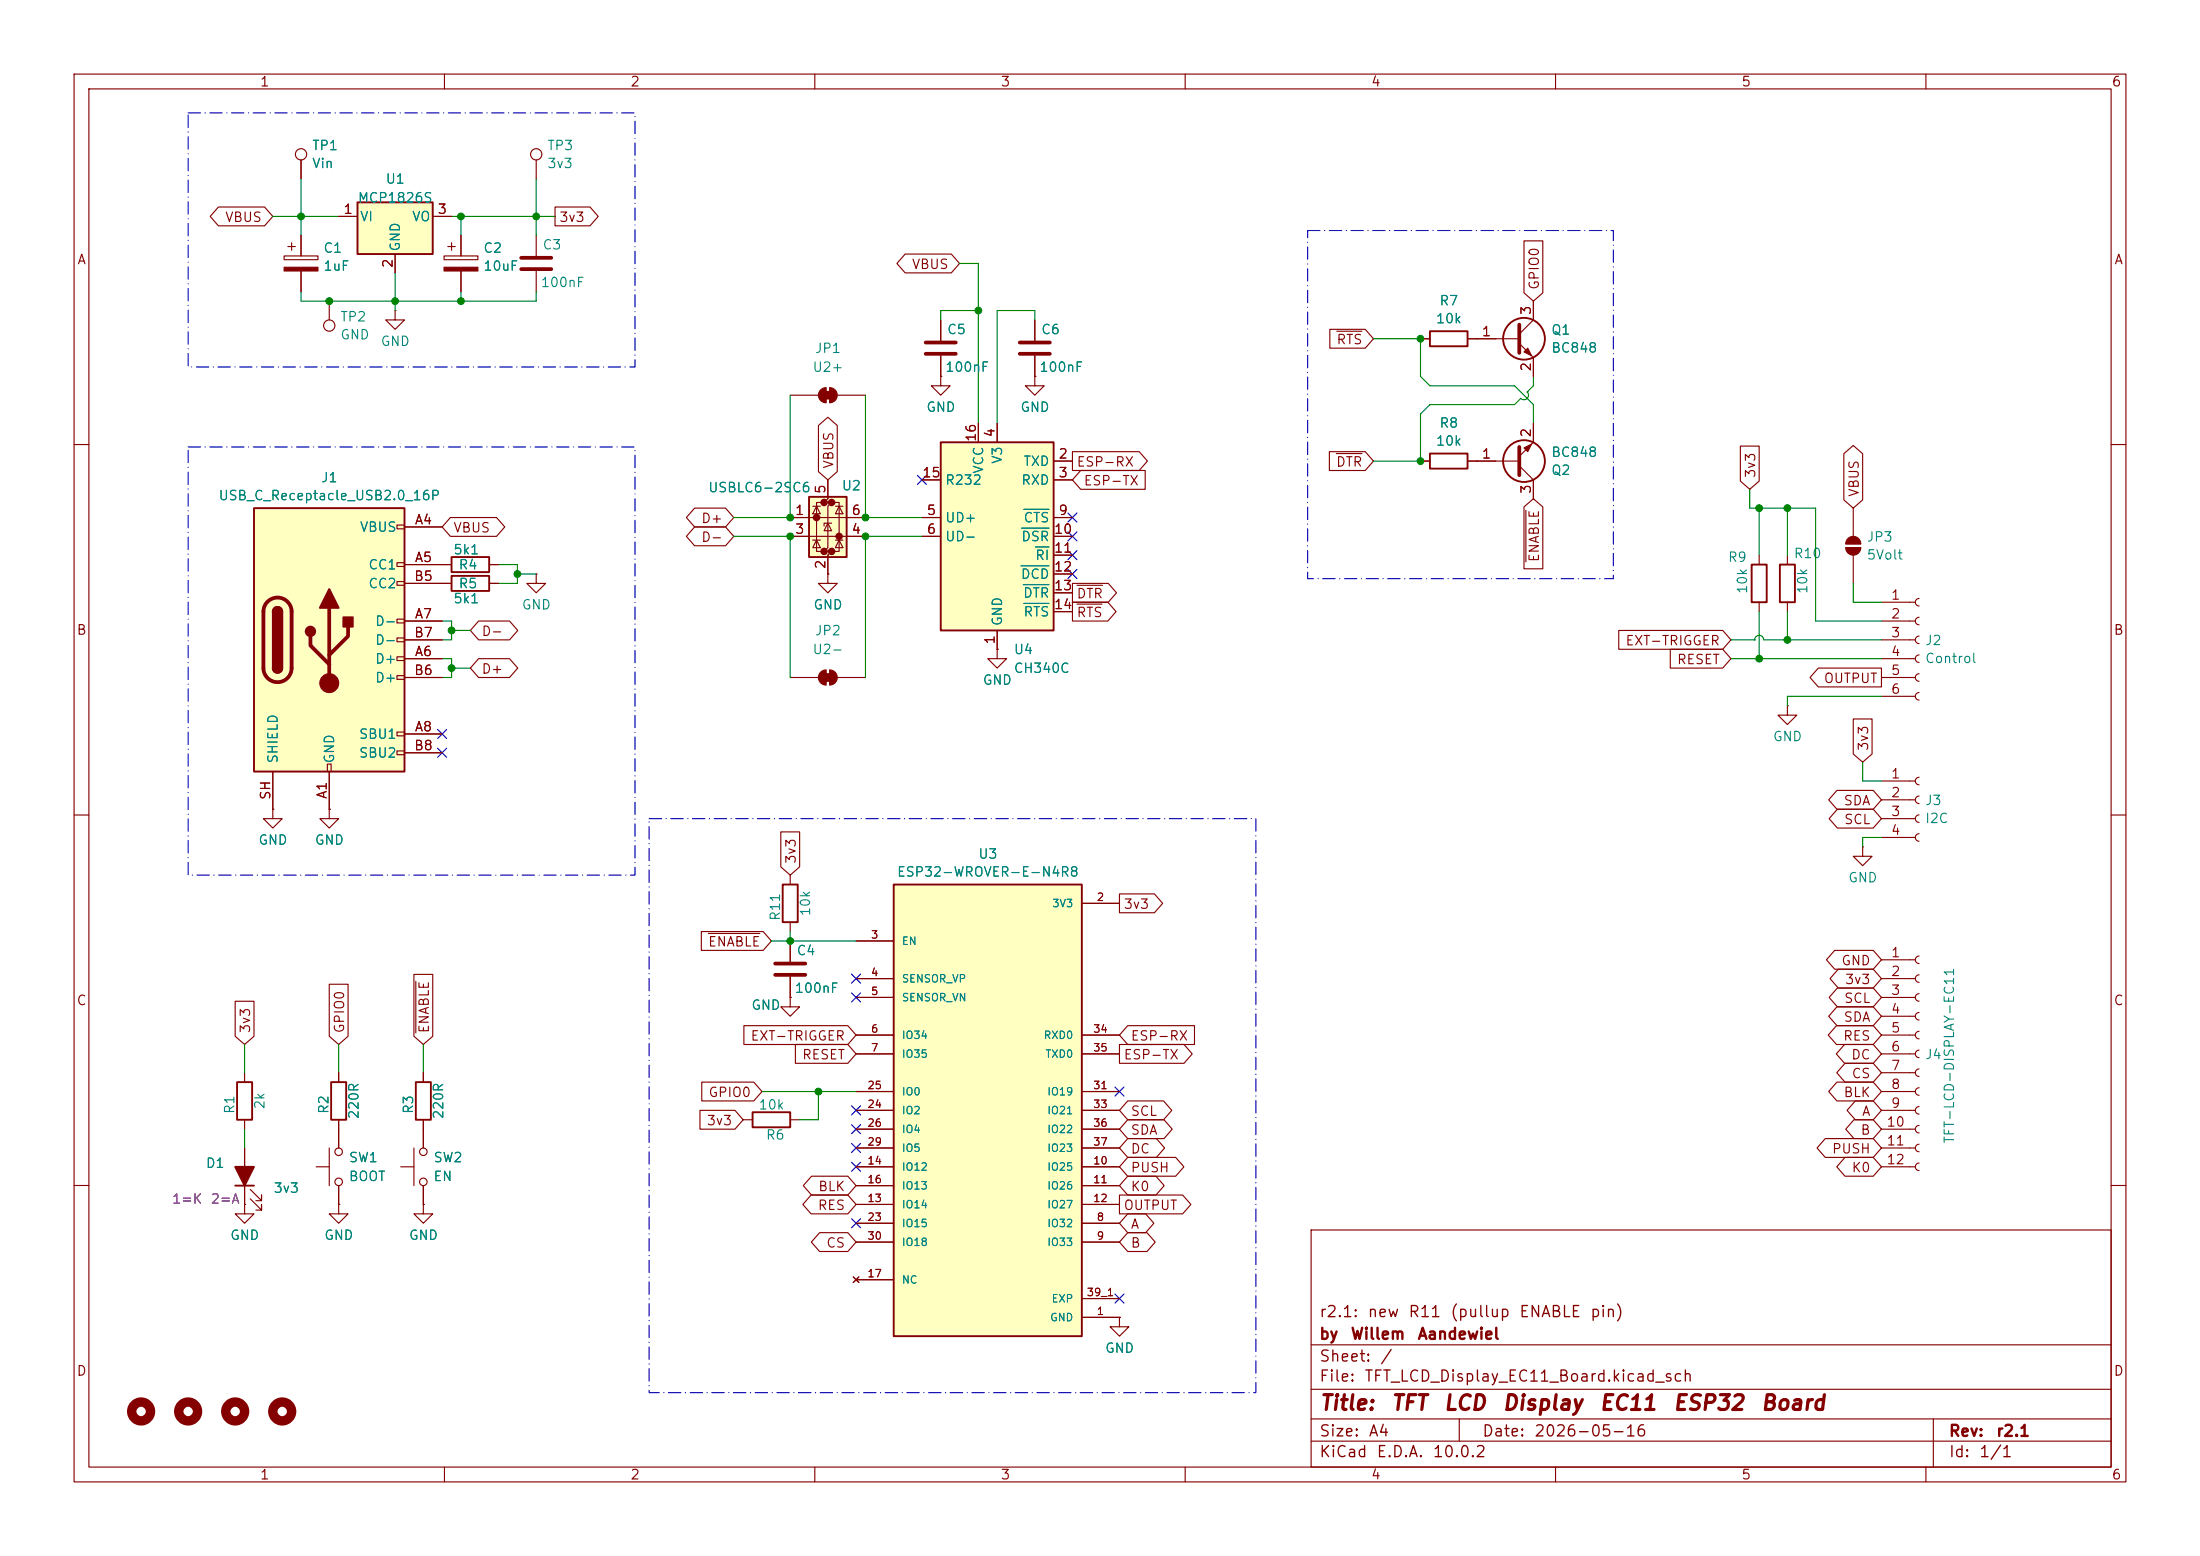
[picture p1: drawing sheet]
<svg xmlns="http://www.w3.org/2000/svg" width="297mm" height="210mm" viewBox="0 0 297 210" stroke-linecap="round" stroke-linejoin="round" font-family="sans-serif">
<g fill="none" stroke="#840000" stroke-width=".15">
<path d="M10 10h277v190h-277zM12 12h273v186h-273zM60 10v2M110 10v2M160 10v2M210 10v2M260 10v2M38.4 34.5h4.5v.6h-4.5zM38.9 33.3h1M39.4 32.8v1M40.6 21.6v2.5M40.6 31.8v2.7"/>
<path d="M40.6 36.6v2.8M72.4 21.6v2.5M72.4 31.8v2.7M72.4 36.6v2.8M10 60h2M59.7 76.2h1.3M66 76.2h1.3M111.8 77.5v1.2h1.2l-1.2 1.3-1.3-1.3h1.3M111.8 77.5h.1M285 60h2M10 110h2M285 110h2"/>
<path d="M106.7 134.6v1.3h1.2l-1.2 1.3-1.3-1.3h1.3M106.7 134.6h.1M33 154.9v7.7M42.7 157.5h1.7M44.4 154.9v5.1M45.7 144.8v1.3M45.7 151.1v3.8M54.1 157.5h1.8M55.9 154.9v5.1M57.1 144.8v1.3M57.1 151.1v3.8M100.3 151.1h1.3"/>
<path d="M106.7 151.1h1.2M10 160h2M33 162.6v1.2h1.3l-1.3 1.3-1.3-1.3h1.3M33 162.6h.1M33.8 161.8l1.5 1.5v-.7v.7h-.8M33.8 160.5l1.5 1.6v-.8v.8h-.8M45.7 162.6v1.2h1.3l-1.3 1.3-1.3-1.3h1.3M45.7 162.6h.1M45.7 160v2.6M57.1 162.6v1.2h1.3l-1.3 1.3-1.2-1.3h1.2M57.1 162.6h.1M57.1 160v2.6"/>
<path d="M177 166h108v32h-108zM285 160h2M60 198v2M110 198v2M160 198v2M177 194.5h108M177 191.5h108M177 187.5h108M177 181.5h108M197 191.5v3M210 198v2M260 198v2"/>
<path d="M261 191.5v6.5"/>
<circle cx="40.6" cy="20.8" r=".76"/>
<circle cx="72.4" cy="20.8" r=".76"/>
<circle cx="45.7" cy="155.4" r=".51"/>
<circle cx="45.7" cy="159.5" r=".51"/>
<circle cx="57.2" cy="155.4" r=".51"/>
<circle cx="57.2" cy="159.5" r=".51"/>
</g>
<g fill="none" stroke="#840000" stroke-width="1.3">
<circle cx="19" cy="190.5" r="1.27"/>
<circle cx="25.4" cy="190.5" r="1.27"/>
<circle cx="31.7" cy="190.5" r="1.27"/>
<circle cx="38.1" cy="190.5" r="1.27"/>
</g>
<path d="M61 75.2h5v2h-5zM44.7 146.1h2v5h-2zM56.1 146.1h2.1v5h-2.1zM101.6 150.1h5.1v2h-5.1zM31.7 160h2.6" fill="none" stroke="#840000" stroke-width=".25"/>
<path d="M31.7 157.5h2.6l-1.3 2.5z" fill="#840000" stroke="#840000" stroke-width=".25"/>
<path d="M70.4 34.8h4M70.4 36.3h4" fill="none" stroke="#840000" stroke-width=".51"/>
<path d="M38.4 36.1h4.5v.5h-4.5z" fill="#840000" stroke="#840000" stroke-width=".15"/>
<path d="M34.3 68.6h20.3v35.5h-20.3z" fill="#ffffc2"/>
<g fill="none" stroke="#840000" stroke-width=".15">
<path d="M44.4 40.6v2.6M53.3 41.9v1.3h1.3l-1.3 1.3-1.2-1.3h1.2M53.3 41.9h.1M53.6 70.9h1v.5h-1zM53.6 75.9h1v.6h-1zM53.6 78.5h1v.5h-1zM54.6 71.1h5.1M54.6 76.2h5.1M54.6 78.7h6.4M66 78.7h1.3M72.4 77.5v1.2h1.3l-1.3 1.3-1.3-1.3h1.3M72.4 77.5h.1"/>
<path d="M53.6 83.6h1v.5h-1zM53.6 86.1h1v.5h-1zM53.6 88.6h1v.6h-1zM53.6 91.2h1v.5h-1zM53.6 98.8h1v.5h-1zM54.6 88.9h5.1M54.6 83.8h5.1M54.6 99.1h5.1M54.6 91.4h5.1M54.6 86.4h5.1M36.8 109.2v1.3h1.3l-1.3 1.3-1.2-1.3h1.2M36.8 109.2h.1"/>
<path d="M36.8 104.1v5.1M44.2 103.1h.5v1h-.5zM44.4 109.2v1.3h1.3l-1.3 1.3-1.2-1.3h1.2M44.4 109.2h.1M44.4 104.1v5.1M53.6 101.3h1v.6h-1zM54.6 101.6h5.1"/>
<circle cx="44.4" cy="43.9" r=".76"/>
</g>
<path d="M34.3 68.6h20.3v35.5h-20.3zM61 77.7h5v2.1h-5zM36.8 82.6a.64 .64 0 0 1 .7-.7 .64 .64 0 0 1 .6 .7M36.8 90.2a.64 .64 0 0 0 .7 .6 .64 .64 0 0 0 .6-.6" fill="none" stroke="#840000" stroke-width=".25"/>
<path d="M36.1 81.2a1.9 1.9 0 0 1 2.1-.4 1.9 1.9 0 0 1 1.2 1.8v7.6a1.91 1.91 0 0 1-1.9 1.9 1.91 1.91 0 0 1-1.9-1.9v-7.6a1.9 1.9 0 0 1 .5-1.4zM41.9 85.9v1.2l2.5 2.6M44.4 82v10.2M47 84.6v1.3l-2.6 2.5" fill="none" stroke="#840000" stroke-width=".51"/>
<g fill="#840000" stroke="#840000" stroke-width=".25">
<path d="M36.8 82.6h1.3v7.6h-1.3z"/>
<path d="M37 82.1a.64 .64 0 0 1 .7-.1 .64 .64 0 0 1 .4 .6h-1.3z"/>
<path d="M36.8 90.2h1.3a.64 .64 0 0 1-.6 .6 .64 .64 0 0 1-.7-.6z"/>
<path d="M44.4 79.5l1.3 2.5h-2.5z"/>
<path d="M46.4 83.3h1.2v1.3h-1.2z"/>
<circle cx="41.9" cy="85.2" r=".63"/>
</g>
<circle cx="44.4" cy="92.2" r="1.27" fill="#840000" stroke="#840000" stroke-width=".15"/>
<path d="M48.3 27.3h10.1v7h-10.1z" fill="#ffffc2"/>
<path d="M48.3 27.3h10.1v7h-10.1zM236.5 76.2h2v5.1h-2zM240.3 76.2h2v5.1h-2z" fill="none" stroke="#840000" stroke-width=".25"/>
<g fill="none" stroke="#840000" stroke-width=".15">
<path d="M45.7 29.2h2.6M53.3 34.3v2.5M58.4 29.2h2.6M59.9 34.5h4.6v.6h-4.6zM60.5 33.3h1M61 32.8v1M62.2 31.8v2.7M62.2 36.6v2.8M237.5 74.9v1.3M241.3 74.9v1.3M237.5 81.3v1.3M241.3 95.3v1.2h1.3l-1.3 1.3-1.3-1.3h1.3"/>
<path d="M241.3 95.3h.1M241.3 81.3v1.3M254 81.3h4.6M254 83.8h4.6M254 86.4h4.6M254 88.9h4.6M254 91.4h4.6M254 94h4.6M259.1 80.8a.51 .51 0 0 0-.5 .5 .51 .51 0 0 0 .5 .5M259.1 83.3a.51 .51 0 0 0-.5 .5 .51 .51 0 0 0 .5 .5M259.1 85.9a.51 .51 0 0 0-.5 .5 .51 .51 0 0 0 .5 .5M259.1 88.4a.51 .51 0 0 0-.5 .5 .51 .51 0 0 0 .5 .5"/>
<path d="M259.1 90.9a.51 .51 0 0 0-.5 .5 .51 .51 0 0 0 .5 .5M259.1 93.5a.51 .51 0 0 0-.5 .5 .51 .51 0 0 0 .5 .5M251.5 114.3v1.3h1.2l-1.2 1.2-1.3-1.2h1.3M251.5 114.3h.1M254 105.4h4.6M254 108h4.6M254 110.5h4.6M254 113h4.6M259.1 104.9a.51 .51 0 0 0-.5 .5 .51 .51 0 0 0 .5 .5M259.1 107.4a.51 .51 0 0 0-.5 .6 .51 .51 0 0 0 .5 .5M259.1 110a.51 .51 0 0 0-.5 .5 .51 .51 0 0 0 .5 .5M259.1 112.5a.51 .51 0 0 0-.5 .5 .51 .51 0 0 0 .5 .5"/>
<path d="M106.7 127v2.8M106.7 131.8v2.8M254 129.5h4.6M254 132.1h4.6M254 134.6h4.6M254 137.2h4.6M254 139.7h4.6M259.1 129a.51 .51 0 0 0-.5 .5 .51 .51 0 0 0 .5 .5M259.1 131.6a.51 .51 0 0 0-.5 .5 .51 .51 0 0 0 .5 .5M259.1 134.1a.51 .51 0 0 0-.5 .5 .51 .51 0 0 0 .5 .5M259.1 136.7a.51 .51 0 0 0-.5 .5 .51 .51 0 0 0 .5 .5M259.1 139.2a.51 .51 0 0 0-.5 .5 .51 .51 0 0 0 .5 .5"/>
<path d="M254 142.2h4.6M254 144.8h4.6M254 147.3h4.6M254 149.9h4.6M254 152.4h4.6M254 154.9h4.6M254 157.5h4.6M259.1 141.7a.51 .51 0 0 0-.5 .5 .51 .51 0 0 0 .5 .5M259.1 144.3a.51 .51 0 0 0-.5 .5 .51 .51 0 0 0 .5 .5M259.1 146.8a.51 .51 0 0 0-.5 .5 .51 .51 0 0 0 .5 .5M259.1 149.4a.51 .51 0 0 0-.5 .5 .51 .51 0 0 0 .5 .5M259.1 151.9a.51 .51 0 0 0-.5 .5 .51 .51 0 0 0 .5 .5"/>
<path d="M259.1 154.4a.51 .51 0 0 0-.5 .5 .51 .51 0 0 0 .5 .5M259.1 157a.51 .51 0 0 0-.5 .5 .51 .51 0 0 0 .5 .5"/>
</g>
<path d="M59.9 36.1h4.6v.5h-4.6z" fill="#840000" stroke="#840000" stroke-width=".15"/>
<path d="M104.6 130h4.1M104.6 131.6h4.1" fill="none" stroke="#840000" stroke-width=".51"/>
<path d="M120.6 119.4h25.4v60.9h-25.4z" fill="#ffffc2"/>
<path d="M120.6 119.4h25.4v60.9h-25.4zM32 146.1h2v5h-2z" fill="none" stroke="#840000" stroke-width=".25"/>
<g fill="none" stroke="#840000" stroke-width=".15">
<path d="M139.7 43.2v2.8M139.7 48v2.8M115.6 127h5M115.6 132.1h5M115.6 134.6h5M115.6 139.7h5M146 121.9h5.1M146 139.7h5.1M33 144.8v1.3M33 151.1v1.3M115.6 142.2h5M115.6 157.5h5"/>
<path d="M115.6 149.9h5M115.6 147.3h5M115.6 152.4h5M115.6 154.9h5M146 142.2h5.1M146 157.5h5.1M146 149.9h5.1M146 147.3h5.1M146 152.4h5.1M146 154.9h5.1M115.2 172.3l.8 .8M115.6 165.1h5"/>
<path d="M115.6 167.6h5M115.6 160h5M115.6 162.6h5M115.6 172.7h5M116 172.3l-.8 .8M146 177.8h5.1M146 165.1h5.1M146 167.6h5.1M146 160h5.1M146 162.6h5.1M146 175.3h5.1M151.1 177.8v1.3h1.3l-1.3 1.2-1.2-1.2h1.2"/>
<path d="M151.1 177.8h.1"/>
</g>
<path d="M137.7 46.2h4M137.7 47.8h4" fill="none" stroke="#840000" stroke-width=".51"/>
<path d="M127 59.7h15.2v25.4h-15.2z" fill="#ffffc2"/>
<path d="M127 59.7h15.2v25.4h-15.2zM193 44.7h5.1v2h-5.1zM193 61.2h5.1v2h-5.1zM105.7 119.4h2v5.1h-2z" fill="none" stroke="#840000" stroke-width=".25"/>
<g fill="none" stroke="#840000" stroke-width=".15">
<path d="M106.7 53.3h3.8M111.5 52.3v2.1M112 52.3v2.1M113 53.3h3.8M127 50.8v1.3h1.3l-1.3 1.2-1.3-1.2h1.3M127 50.8h.1M127 43.2v2.8M127 48v2.8M132.1 57.2v2.5M134.6 57.2v2.5M139.7 50.8v1.3h1.3l-1.3 1.2-1.3-1.2h1.3M139.7 50.8h.1"/>
<path d="M191.8 45.7h1.2M198.1 45.7h1.3M124.5 64.8h2.5M124.5 69.9h2.5M124.5 72.4h2.5M142.2 62.2h2.6M142.2 64.8h2.6M142.2 69.9h2.6M142.2 72.4h2.6M142.2 74.9h2.6M142.2 77.5h2.6M191.8 62.2h1.2"/>
<path d="M198.1 62.2h1.3M134.6 87.6v1.3h1.3l-1.3 1.3-1.3-1.3h1.3M134.6 87.6h.1M134.6 85.1v2.5M142.2 80h2.6M142.2 82.6h2.6M106.7 118.1v1.3M106.7 124.5v1.2"/>
</g>
<path d="M137.8 76.4h3.8M137.9 71.3h3.7M138.1 78.9h3.5M138.2 68.7h3.4M139.8 73.8h1.8M138.2 81.4h3.4" fill="none" stroke="#008484" stroke-width=".15"/>
<path d="M125 46.2h4M125 47.8h4" fill="none" stroke="#840000" stroke-width=".51"/>
<g fill="#840000" stroke="#840000" stroke-width=".15">
<path d="M111.3 52.8h1v1h-1z"/>
<path d="M110.8 52.6l.4-.2 .3-.1v2.1a1.02 1.02 0 0 1-.9-.7 1.02 1.02 0 0 1 .2-1.1z"/>
<path d="M112 52.3a1.02 1.02 0 0 1 1 1 1.02 1.02 0 0 1-1 1.1z"/>
</g>
<path d="M109.2 67.1h5.1v8.1h-5.1z" fill="#ffffc2"/>
<g fill="#840000" stroke="#840000" stroke-width=".51">
<circle cx="110.2" cy="69.8" r=".25"/>
<circle cx="111.3" cy="67.8" r=".25"/>
<circle cx="111.3" cy="74.4" r=".25"/>
<circle cx="112.3" cy="67.8" r=".25"/>
<circle cx="112.3" cy="74.4" r=".25"/>
<circle cx="113.3" cy="72.4" r=".25"/>
</g>
<g fill="none" stroke="#840000" stroke-width=".15">
<path d="M29.5 27.9h6.2l1.1 1.3-1.1 1.3h-6.2l-1.1-1.3zM40.6 21.6v2.5M40.6 31.8v2.7M40.6 36.6v2.8M45.7 29.2h2.6M53.3 34.3v2.5M58.4 29.2h2.6M62.2 31.8v2.7M62.2 36.6v2.8M74.9 27.9h4.8l1.1 1.3-1.1 1.3h-4.8zM122.2 34.3h6.2l1.1 1.3-1.1 1.2h-6.2l-1.1-1.2zM205.7 32.5h2.6v7l-1.3 1.1-1.3-1.1z"/>
<path d="M110.5 57.4l1.3-1.1 1.2 1.1v6.3l-1.2 1.1-1.3-1.1zM127 50.8h.1M127 43.2v2.8M127 48v2.8M132.1 57.2v2.5M134.6 57.2v2.5M139.7 50.8h.1M139.7 43.2v2.8M139.7 48v2.8M179.5 44.4h4.8l1.1 1.3-1.1 1.3h-4.8zM180.5 44.7h3.4M191.8 45.7h1.2"/>
<path d="M198.1 45.7h7M205.1 46.4l1.9 1.9v2.5M207 40.6v2.6l-1.9 1.9M207 57.2v2.5l-1.9 1.9M54.6 76.2h6.4M54.6 71.1h5.1M54.6 78.7h6.4M60.8 69.8h6.2l1.1 1.3-1.1 1.3h-6.2l-1.1-1.3zM66 76.2h1.3M66 78.7h1.3M93.8 71.1h4.1l1.2 1.3-1.2 1.3h-4.1l-1.1-1.3zM93.8 68.6h4.1l1.2 1.3-1.2 1.2h-4.1l-1.1-1.2z"/>
<path d="M106.7 69.9h10.1M106.7 72.4h10.1M109.7 72.9h1M109.7 68.3h1M110.2 68.3l.5 1h-1zM110.2 72.9l.5 1h-1zM111.3 67.8h-1.1v6.6h1.1M111.8 64.8v2.5l-.5 .5h1l-.5 .5v5.6l-.5 .5h1l-.5 .5v2.6M111.8 70.6l.5 1h-1zM111.8 77.5h.1M112.3 70.6h-1v.4M112.3 67.8h1v6.6h-1"/>
<path d="M112.8 72.9h1M112.8 68.3h1M113.3 68.3l.5 1h-1zM113.3 72.9l.5 1h-1zM124.5 69.9h2.5M124.5 72.4h2.5M124.5 64.8h2.5M142.2 69.9h2.6M142.2 72.4h2.6M142.2 62.2h2.6M142.2 64.8h2.6M142.2 74.9h2.6"/>
<path d="M142.2 77.5h2.6M144.8 61h9l1.1 1.2-1.1 1.3h-9zM144.8 78.7h4.8l1.1 1.3-1.1 1.3h-4.8zM145.4 79h3.4M145.9 63.5h8.7v2.5h-8.7l-1.1-1.2zM179.5 61h4.8l1.1 1.2-1.1 1.3h-4.8zM180.4 61.2h3.5M191.8 62.2h1.2M198.1 62.2h7M205.1 62.9l1.9 1.9v2.5M205.7 68.4l1.3-1.1 1.3 1.1v8.4h-2.6zM206 68.9v6.9"/>
<path d="M234.9 60.2h2.6v4.7l-1.3 1.1-1.3-1.1zM248.9 61.2l1.3-1.1 1.3 1.1v6.3l-1.3 1.1-1.3-1.1zM249.2 73.9h2M249.2 73.4h2M250.2 68.6v3.8M250.2 74.9v3.8M54.6 91.4h5.1M54.6 88.9h5.1M54.6 83.8h5.1M54.6 99.1h5.1M54.6 86.4h5.1M64.6 83.8h4.2l1.1 1.3-1.1 1.3h-4.2l-1.1-1.3z"/>
<path d="M64.6 88.9h4.2l1.1 1.3-1.1 1.2h-4.2l-1.1-1.2zM106.7 91.4h3.8M111.5 90.4v2.1M112 90.4v2.1M113 91.4h3.8M134.6 87.6h.1M134.6 85.1v2.5M142.2 80h2.6M142.2 82.6h2.6M144.8 81.3h4.8l1.1 1.3-1.1 1.2h-4.8zM145.4 81.5h3.4M218.5 85.1h14.1l1.1 1.3-1.1 1.2h-14.1z"/>
<path d="M225.5 87.6h7.1l1.1 1.3-1.1 1.3h-7.1zM245.5 90.2h8.5v2.5h-8.5l-1.1-1.3zM250.2 97h2.5v4.8l-1.2 1.1-1.3-1.1zM36.8 109.2h.1M36.8 104.1v5.1M44.4 109.2h.1M44.4 104.1v5.1M54.6 101.6h5.1M105.4 112.3h2.6v4.7l-1.3 1.1-1.3-1.1zM248 106.7h4.9l1.1 1.3-1.1 1.2h-4.9l-1.1-1.2zM248 109.2h4.9l1.1 1.3-1.1 1.3h-4.9l-1.1-1.3zM31.7 135.1h2.6v4.8l-1.3 1.1-1.3-1.1z"/>
<path d="M44.4 132.8h2.6v7.1l-1.3 1.1-1.3-1.1zM55.9 131.5h2.5v8.4l-1.3 1.1-1.2-1.1zM56.1 132.4v7M94.7 125.7h8.3l1.1 1.3-1.1 1.3h-8.3zM95.6 126h7M100.4 138.4h14.1l1.1 1.3-1.1 1.3h-14.1zM106.7 134.6h.1M106.7 127v2.8M106.7 131.8v2.8M115.6 127h5M115.6 132.1h5M115.6 134.6h5"/>
<path d="M115.6 139.7h5M146 121.9h5.1M146 139.7h5.1M151.1 120.6h4.8l1.1 1.3-1.1 1.3h-4.8zM152.2 138.4h9.1v2.6h-9.1l-1.1-1.3zM247.7 128.3h5.2l1.1 1.2-1.1 1.3h-5.2l-1.1-1.3zM247.9 138.4h5l1.1 1.3-1.1 1.3h-5l-1.1-1.3zM248 135.9h4.9l1.1 1.3-1.1 1.2h-4.9l-1.1-1.2zM248 133.3h4.9l1.1 1.3-1.1 1.3h-4.9l-1.1-1.3zM248.2 130.8h4.7l1.1 1.3-1.1 1.3h-4.7l-1.1-1.3zM33 154.9v2.6M45.7 144.8v1.3"/>
<path d="M45.7 151.1v3.8M57.1 144.8v1.3M57.1 151.1v3.8M94.5 149.9h4.7l1.1 1.2-1.1 1.3h-4.7zM94.7 146h7.1l1.1 1.3-1.1 1.3h-7.1zM107.4 141h7.1l1.1 1.2-1.1 1.3h-7.1zM109.6 158.7h4.9l1.1 1.3-1.1 1.3h-4.9l-1.2-1.3zM115.6 142.2h5M115.6 157.5h5M115.6 149.9h5M115.6 147.3h5M115.6 152.4h5"/>
<path d="M115.6 154.9h5M146 142.2h5.1M146 157.5h5.1M146 149.9h5.1M146 147.3h5.1M146 152.4h5.1M146 154.9h5.1M151.1 141h8.7l1.2 1.2-1.2 1.3h-8.7zM152.2 158.7h3.9l1.1 1.3-1.1 1.3h-3.9l-1.1-1.3zM152.2 153.7h3.9l1.1 1.2-1.1 1.3h-3.9l-1.1-1.3zM152.2 156.2h6.5l1.1 1.3-1.1 1.3h-6.5l-1.1-1.3zM152.2 151.1h4.9l1.2 1.3-1.2 1.3h-4.9l-1.1-1.3z"/>
<path d="M152.2 148.6h4.9l1.1 1.3-1.1 1.2h-4.9l-1.1-1.2zM246.4 153.7h6.5l1.1 1.2-1.1 1.3h-6.5l-1.1-1.3zM248 146h4.9l1.1 1.3-1.1 1.3h-4.9l-1.1-1.3zM249 141h3.9l1.1 1.2-1.1 1.3h-3.9l-1.1-1.3zM249.1 156.2h3.8l1.1 1.3-1.1 1.3h-3.8l-1.1-1.3zM249.1 143.5h3.8l1.1 1.3-1.1 1.3h-3.8l-1.1-1.3zM250.3 151.1h2.6l1.1 1.3-1.1 1.3h-2.6l-1.1-1.3zM250.5 148.6h2.4l1.1 1.3-1.1 1.2h-2.4l-1.1-1.2zM33 162.6h.1M33 160v2.6M45.7 162.6h.1M45.7 160v2.6"/>
<path d="M57.1 162.6h.1M57.1 160v2.6M109.5 161.3h5l1.1 1.3-1.1 1.2h-5l-1.1-1.2zM110.6 166.4h3.9l1.1 1.2-1.1 1.3h-3.9l-1.1-1.3zM115.2 172.3l.8 .8M115.6 165.1h5M115.6 167.6h5M115.6 160h5M115.6 162.6h5M115.6 172.7h5M116 172.3l-.8 .8M146 177.8h5.1"/>
<path d="M146 165.1h5.1M146 167.6h5.1M146 160h5.1M146 162.6h5.1M146 175.3h5.1M151.1 161.3h8.6l1.1 1.3-1.1 1.2h-8.6zM151.1 177.8h.1M152.2 166.4h2.6l1.2 1.2-1.2 1.3h-2.6l-1.1-1.3zM152.2 163.8h2.5l1.1 1.3-1.1 1.3h-2.5l-1.1-1.3z"/>
</g>
<g fill="none" stroke="#840000" stroke-width=".25">
<path d="M109.2 67.1h5.1v8.1h-5.1z"/>
<circle cx="205.7" cy="45.7" r="2.82"/>
<circle cx="205.7" cy="62.2" r="2.82"/>
</g>
<g fill="#840000" stroke="#840000" stroke-width=".15">
<path d="M249.2 73.9h2a1.02 1.02 0 0 1-1 1 1.02 1.02 0 0 1-1-1z"/>
<path d="M249.5 72.7a1.02 1.02 0 0 1 1.1-.2 1.02 1.02 0 0 1 .6 .9h-2l.1-.4z"/>
<path d="M205.7 47.5l.5-.5 .6 1z"/>
<path d="M111.3 90.9h1v1h-1z"/>
<path d="M110.8 90.7l.4-.2 .3-.1v2.1a1.02 1.02 0 0 1-.9-.7 1.02 1.02 0 0 1 .2-1.1z"/>
<path d="M112 90.4a1.02 1.02 0 0 1 1 1 1.02 1.02 0 0 1-1 1.1z"/>
<path d="M205.7 60.5l1.1-.6-.6 1.1z"/>
</g>
<path d="M205.1 43.8v3.8M205.1 60.3v3.8" fill="none" stroke="#840000" stroke-width=".51"/>
<g fill="none" stroke="#008400" stroke-width=".15">
<path d="M36.8 29.2h8.9M40.6 24.1v7.7M40.6 39.4v1.2h31.8v-1.2M53.3 36.8v5.1M61 29.2h13.9M62.2 29.2v2.6M62.2 39.4v1.2M72.4 24.1v7.7M129.5 35.6h2.6v21.6M106.7 53.3v16.6M116.8 53.3v16.6h7.7M132.1 41.9h-5.1v1.3"/>
<path d="M139.7 43.2v-1.3h-5.1v15.3M185.4 45.7h6.4v5.1l1.2 1.3h11.5l2.5 2.5v2.6M206.2 52.9a.61 .61 0 0 1 0 .9 .61 .61 0 0 1-.9 0l-.8 .8h-11.5l-1.2 1.3v6.3h-6.4M206.2 52.9h.1M207 50.8v1.3l-.8 .8M67.3 76.2h2.5v2.5h-2.5M69.8 77.5h2.6M99.1 72.4h7.6v19M99.1 69.9h8.8M124.5 72.4h-7.7v19M236.2 66v2.6h8.9v15.2h8.9M237.5 68.6v6.3"/>
<path d="M241.3 68.6v6.3M250.2 78.7v2.6h3.8M59.7 83.8h1.3v2.6h-1.3M59.7 88.9h1.3v2.5h-1.3M61 90.2h2.5M61 85.1h2.5M233.7 86.4h3.2M233.7 88.9h20.3M236.9 86.4h.1M236.9 86.4a.61 .61 0 0 1 .6-.6 .61 .61 0 0 1 .6 .6h15.9M237.5 82.6v6.3M241.3 82.6v3.8"/>
<path d="M254 94h-12.7v1.3M251.5 102.9v2.5h2.5M254 113h-2.5v1.3M104.1 127h11.5M106.7 125.7v1.3M33 141v3.8M33 152.4v2.5M45.7 141v3.8M57.1 141v3.8M102.9 147.3h12.7M110.5 147.3v3.8h-2.6"/>
</g>
<g fill="none" stroke="#000084" stroke-width=".15">
<path d="M123.9 64.2l1.2 1.2M125.1 64.2l-1.2 1.2M144.2 74.3l1.2 1.2M144.2 76.9l1.2 1.2M144.2 69.2l1.2 1.3M144.2 71.8l1.2 1.2M145.4 74.3l-1.2 1.2M145.4 76.9l-1.2 1.2M145.4 69.2l-1.2 1.3M145.4 71.8l-1.2 1.2M59.1 98.5l1.2 1.2M60.3 98.5l-1.2 1.2"/>
<path d="M59.1 101l1.2 1.2M60.3 101l-1.2 1.2M115 131.5l1.2 1.2M115 134l1.2 1.2M116.2 131.5l-1.2 1.2M116.2 134l-1.2 1.2M115 149.3l1.2 1.2M115 154.3l1.2 1.2M115 156.9l1.2 1.2M115 151.8l1.2 1.2M116.2 149.3l-1.2 1.2M116.2 154.3l-1.2 1.2"/>
<path d="M116.2 156.9l-1.2 1.2M116.2 151.8l-1.2 1.2M150.5 146.7l1.2 1.2M151.7 146.7l-1.2 1.2M115 164.5l1.2 1.2M116.2 164.5l-1.2 1.2M150.5 174.7l1.2 1.2M151.7 174.7l-1.2 1.2"/>
</g>
<path d="M25.4 15.2h60.3v34.3h-60.3zM176.5 31.1h41.3v47h-41.3zM25.4 60.3h60.3v57.8h-60.3zM87.6 110.5h81.9v77.5h-81.9z" fill="none" stroke="#0000c2" stroke-width=".15" stroke-dasharray="1.7 .6 0 .6"/>
<path d="M137.8 76.4h3.8M137.9 71.3h3.7M138.1 78.9h3.5M138.2 68.7h3.4M139.8 73.8h1.8M138.2 81.4h3.4" fill="none" stroke="#008484" stroke-width=".15"/>
<g fill="#008400" stroke="#008400" stroke-width=".14">
<circle cx="61" cy="85.1" r=".46"/>
<circle cx="69.8" cy="77.5" r=".46"/>
<circle cx="191.8" cy="45.7" r=".46"/>
<circle cx="237.5" cy="68.6" r=".46"/>
<circle cx="191.8" cy="62.2" r=".46"/>
<circle cx="241.3" cy="86.4" r=".46"/>
<circle cx="241.3" cy="68.6" r=".46"/>
<circle cx="106.7" cy="72.4" r=".46"/>
<circle cx="106.7" cy="127" r=".46"/>
<circle cx="61" cy="90.2" r=".46"/>
<circle cx="106.7" cy="69.9" r=".46"/>
<circle cx="116.8" cy="69.9" r=".46"/>
<circle cx="116.8" cy="72.4" r=".46"/>
<circle cx="132.1" cy="41.9" r=".46"/>
<circle cx="237.5" cy="88.9" r=".46"/>
<circle cx="40.6" cy="29.2" r=".46"/>
<circle cx="44.4" cy="40.6" r=".46"/>
<circle cx="62.2" cy="40.6" r=".46"/>
<circle cx="53.3" cy="40.6" r=".46"/>
<circle cx="72.4" cy="29.2" r=".46"/>
<circle cx="62.2" cy="29.2" r=".46"/>
<circle cx="110.5" cy="147.3" r=".46"/>
</g>
<g font-size="2" fill="#840000">
<text x="178" y="190.8">Title:</text>
<text x="187.7" y="190.8">TFT</text>
<text x="194.8" y="190.8">LCD</text>
<text x="202.7" y="190.8">Display</text>
<text x="215.8" y="190.8">EC11</text>
<text x="225.7" y="190.8">ESP32</text>
<text x="237.6" y="190.8">Board</text>
</g>
<g font-size="1.5" fill="#840000">
<text x="178" y="178.2">r2.1:</text>
<text x="184.5" y="178.2">new</text>
<text x="190" y="178.2">R11</text>
<text x="195.7" y="178.2">(pullup</text>
<text x="205" y="178.2">ENABLE</text>
<text x="214.6" y="178.2">pin)</text>
<text x="178" y="184.2">Sheet:</text>
<text x="178" y="181.2">by</text>
<text x="182.2" y="181.2">Willem</text>
<text x="186.2" y="184.2">/</text>
<text x="191.3" y="181.2">Aandewiel</text>
<text x="178" y="186.9">File:</text>
<text x="184.1" y="186.9">TFT_LCD_Display_EC11_Board.kicad_sch</text>
<text x="178" y="197.1">KiCad</text>
<text x="178" y="194.3">Size:</text>
<text x="184.7" y="194.3">A4</text>
<text x="185.7" y="197.1">E.D.A.</text>
<text x="193.3" y="197.1">10.0.2</text>
<text x="200" y="194.3">Date:</text>
<text x="207" y="194.3">2026-05-16</text>
<text x="263" y="194.3">Rev:</text>
<text x="263" y="197.1">Id:</text>
<text x="267.1" y="197.1">1/1</text>
<text x="269.4" y="194.3">r2.1</text>
</g>
<g font-size="1.3" fill="#840000">
<text x="35" y="12">1</text>
<text x="85" y="12">2</text>
<text x="135" y="12">3</text>
<text x="185" y="12">4</text>
<text x="235" y="12">5</text>
<text x="285" y="12">6</text>
<text x="46.3" y="29.2">1</text>
<text x="59" y="29.2">3</text>
<text x="10.3" y="36">A</text>
<text x="30.3" y="30.3">VBUS</text>
<text x="75.4" y="30.3">3v3</text>
<text x="285.3" y="36">A</text>
<text x="53.3" y="36.3" transform="rotate(-90 53.3 36.3)">2</text>
<text x="123" y="36.6">VBUS</text>
<text x="208.1" y="39.2" transform="rotate(-90 208.1 39.2)">GPIO0</text>
<text x="180.3" y="46.8">RTS</text>
<text x="200" y="45.7">1</text>
<text x="207" y="42.6" transform="rotate(-90 207 42.6)">3</text>
<text x="207" y="50.2" transform="rotate(-90 207 50.2)">2</text>
<text x="132.1" y="59.7" transform="rotate(-90 132.1 59.7)">16</text>
<text x="134.6" y="59.1" transform="rotate(-90 134.6 59.1)">4</text>
<text x="207" y="59.1" transform="rotate(-90 207 59.1)">2</text>
<text x="112.8" y="63.3" transform="rotate(-90 112.8 63.3)">VBUS</text>
<text x="124.4" y="64.7">15</text>
<text x="142.8" y="62.2">2</text>
<text x="142.8" y="64.7">3</text>
<text x="145.3" y="63.3">ESP-RX</text>
<text x="146.2" y="65.8">ESP-TX</text>
<text x="180.3" y="63.3">DTR</text>
<text x="200" y="62.2">1</text>
<text x="237.3" y="64.6" transform="rotate(-90 237.3 64.6)">3v3</text>
<text x="55.9" y="71.1">A4</text>
<text x="94.6" y="70.9">D+</text>
<text x="107.2" y="69.8">1</text>
<text x="111.7" y="66.7" transform="rotate(-90 111.7 66.7)">5</text>
<text x="114.9" y="69.8">6</text>
<text x="125" y="69.8">5</text>
<text x="142.8" y="69.8">9</text>
<text x="207" y="66.7" transform="rotate(-90 207 66.7)">3</text>
<text x="251.3" y="67.2" transform="rotate(-90 251.3 67.2)">VBUS</text>
<text x="55.9" y="76.2">A5</text>
<text x="61.1" y="72.2">VBUS</text>
<text x="94.6" y="73.5">D-</text>
<text x="107.2" y="72.4">3</text>
<text x="111.7" y="76.9" transform="rotate(-90 111.7 76.9)">2</text>
<text x="114.9" y="72.4">4</text>
<text x="125" y="72.4">6</text>
<text x="142.2" y="72.4">10</text>
<text x="142.2" y="74.9">11</text>
<text x="142.2" y="77.4">12</text>
<text x="208.1" y="76" transform="rotate(-90 208.1 76)">ENABLE</text>
<text x="55.8" y="78.7">B5</text>
<text x="55.9" y="83.8">A7</text>
<text x="142.2" y="80">13</text>
<text x="142.2" y="82.5">14</text>
<text x="145.3" y="81.1">DTR</text>
<text x="145.3" y="83.6">RTS</text>
<text x="255.2" y="81.3">1</text>
<text x="255.2" y="83.8">2</text>
<text x="10.3" y="86">B</text>
<text x="55.8" y="86.3">B7</text>
<text x="55.9" y="88.9">A6</text>
<text x="64.9" y="86.2">D-</text>
<text x="134.6" y="87.1" transform="rotate(-90 134.6 87.1)">1</text>
<text x="219.3" y="87.4">EXT-TRIGGER</text>
<text x="226.3" y="90">RESET</text>
<text x="255.2" y="86.3">3</text>
<text x="255.2" y="88.9">4</text>
<text x="285.3" y="86">B</text>
<text x="55.8" y="91.4">B6</text>
<text x="64.9" y="91.2">D+</text>
<text x="246.1" y="92.5">OUTPUT</text>
<text x="255.2" y="91.4">5</text>
<text x="255.2" y="94">6</text>
<text x="55.8" y="101.6">B8</text>
<text x="55.9" y="99">A8</text>
<text x="252.5" y="101.4" transform="rotate(-90 252.5 101.4)">3v3</text>
<text x="44.4" y="107.9" transform="rotate(-90 44.4 107.9)">A1</text>
<text x="255.2" y="105.4">1</text>
<text x="255.2" y="107.9">2</text>
<text x="36.8" y="108.1" transform="rotate(-90 36.8 108.1)">SH</text>
<text x="248.8" y="109">SDA</text>
<text x="248.9" y="111.6">SCL</text>
<text x="255.2" y="110.5">3</text>
<text x="255.2" y="113">4</text>
<text x="107.7" y="116.7" transform="rotate(-90 107.7 116.7)">3v3</text>
<text x="151.6" y="123">3v3</text>
<text x="95.5" y="128.1">ENABLE</text>
<text x="248.5" y="130.6">GND</text>
<text x="255.2" y="129.5">1</text>
<text x="10.3" y="136">C</text>
<text x="248.9" y="135.7">SCL</text>
<text x="249" y="133.1">3v3</text>
<text x="255.2" y="132.1">2</text>
<text x="255.2" y="134.6">3</text>
<text x="255.2" y="137.1">4</text>
<text x="285.3" y="136">C</text>
<text x="34.1" y="139.5" transform="rotate(-90 34.1 139.5)">3v3</text>
<text x="46.8" y="139.5" transform="rotate(-90 46.8 139.5)">GPIO0</text>
<text x="58.2" y="139.5" transform="rotate(-90 58.2 139.5)">ENABLE</text>
<text x="101.2" y="140.8">EXT-TRIGGER</text>
<text x="108.2" y="143.3">RESET</text>
<text x="151.6" y="143.3">ESP-TX</text>
<text x="152.6" y="140.8">ESP-RX</text>
<text x="248.7" y="140.8">RES</text>
<text x="248.8" y="138.2">SDA</text>
<text x="249.8" y="143.3">DC</text>
<text x="255.2" y="139.7">5</text>
<text x="255.2" y="142.2">6</text>
<text x="95.6" y="148.4">GPIO0</text>
<text x="248.8" y="148.4">BLK</text>
<text x="249.9" y="145.8">CS</text>
<text x="255.2" y="144.8">7</text>
<text x="255.2" y="147.3">8</text>
<text x="255.2" y="149.8">9</text>
<text x="95.3" y="152.2">3v3</text>
<text x="152.6" y="153.5">SDA</text>
<text x="152.6" y="150.9">SCL</text>
<text x="251.1" y="153.5">B</text>
<text x="251.3" y="150.9">A</text>
<text x="254.6" y="152.4">10</text>
<text x="254.6" y="154.9">11</text>
<text x="110.4" y="161.1">BLK</text>
<text x="152.6" y="161.1">K0</text>
<text x="152.6" y="156">DC</text>
<text x="152.6" y="158.5">PUSH</text>
<text x="247.2" y="156">PUSH</text>
<text x="249.9" y="158.5">K0</text>
<text x="254.6" y="157.5">12</text>
<text x="110.3" y="163.6">RES</text>
<text x="151.6" y="163.6">OUTPUT</text>
<text x="152.6" y="166.2">A</text>
<text x="111.5" y="168.7">CS</text>
<text x="152.6" y="168.7">B</text>
<text x="10.3" y="186">D</text>
<text x="285.3" y="186">D</text>
<text x="35" y="200">1</text>
<text x="85" y="200">2</text>
<text x="135" y="200">3</text>
<text x="185" y="200">4</text>
<text x="235" y="200">5</text>
<text x="285" y="200">6</text>
</g>
<g font-size="1.3" fill="#008484">
<text x="42" y="20.6">TP1</text>
<text x="42" y="23">Vin</text>
<text x="73.8" y="20.6">TP3</text>
<text x="73.8" y="23">3v3</text>
<text x="48.2" y="27.6">MCP1826S</text>
<text x="52" y="25.1">U1</text>
<text x="43.6" y="34.4">C1</text>
<text x="48.5" y="30.2">VI</text>
<text x="54.3" y="34" transform="rotate(-90 54.3 34)">GND</text>
<text x="55.5" y="30.2">VO</text>
<text x="65.2" y="34.4">C2</text>
<text x="73.2" y="34">C3</text>
<text x="43.6" y="36.9">1uF</text>
<text x="65.2" y="36.9">10uF</text>
<text x="72.9" y="39.1">100nF</text>
<text x="194.2" y="41.5">R7</text>
<text x="45.9" y="43.7">TP2</text>
<text x="45.9" y="46.1">GND</text>
<text x="51.3" y="47">GND</text>
<text x="109.9" y="48">JP1</text>
<text x="127.8" y="45.4">C5</text>
<text x="140.5" y="45.4">C6</text>
<text x="193.8" y="44">10k</text>
<text x="209.3" y="47.9">BC848</text>
<text x="209.3" y="45.5">Q1</text>
<text x="109.6" y="50.5">U2+</text>
<text x="127.5" y="50.5">100nF</text>
<text x="140.2" y="50.5">100nF</text>
<text x="125" y="55.9">GND</text>
<text x="137.7" y="55.9">GND</text>
<text x="194.2" y="58">R8</text>
<text x="43.3" y="65.4">J1</text>
<text x="127.5" y="65.7">R232</text>
<text x="133.1" y="64" transform="rotate(-90 133.1 64)">VCC</text>
<text x="135.6" y="62.7" transform="rotate(-90 135.6 62.7)">V3</text>
<text x="137.8" y="65.7">RXD</text>
<text x="138.1" y="63.2">TXD</text>
<text x="193.8" y="60.5">10k</text>
<text x="209.3" y="62">BC848</text>
<text x="209.3" y="64.4">Q2</text>
<text x="29.4" y="67.8">USB_C_Receptacle_USB2.0_16P</text>
<text x="95.5" y="66.8">USBLC6-2SC6</text>
<text x="113.5" y="66.5">U2</text>
<text x="127.5" y="70.8">UD+</text>
<text x="138.1" y="70.8">CTS</text>
<text x="48.5" y="72.1">VBUS</text>
<text x="49.6" y="77.2">CC1</text>
<text x="61.1" y="75.1">5k1</text>
<text x="61.8" y="77.2">R4</text>
<text x="127.5" y="73.4">UD-</text>
<text x="137.8" y="73.4">DSR</text>
<text x="139.7" y="75.9">RI</text>
<text x="233.2" y="76.2">R9</text>
<text x="242.1" y="75.6">R10</text>
<text x="251.9" y="73.4">JP3</text>
<text x="251.9" y="75.8">5Volt</text>
<text x="49.6" y="79.7">CC2</text>
<text x="61.1" y="81.7">5k1</text>
<text x="61.8" y="79.7">R5</text>
<text x="70.4" y="82.6">GND</text>
<text x="109.7" y="82.6">GND</text>
<text x="137.7" y="78.4">DCD</text>
<text x="138" y="81">DTR</text>
<text x="138.1" y="83.5">RTS</text>
<text x="236.2" y="80.3" transform="rotate(-90 236.2 80.3)">10k</text>
<text x="244.3" y="80.3" transform="rotate(-90 244.3 80.3)">10k</text>
<text x="50.5" y="89.9">D+</text>
<text x="50.5" y="84.8">D-</text>
<text x="50.5" y="87.3">D-</text>
<text x="109.6" y="88.6">U2-</text>
<text x="109.9" y="86.1">JP2</text>
<text x="135.6" y="84.6" transform="rotate(-90 135.6 84.6)">GND</text>
<text x="136.8" y="88.6">U4</text>
<text x="259.8" y="87.4">J2</text>
<text x="259.8" y="89.8">Control</text>
<text x="50.5" y="92.4">D+</text>
<text x="132.6" y="92.7">GND</text>
<text x="136.8" y="91.1">CH340C</text>
<text x="48.4" y="100">SBU1</text>
<text x="239.3" y="100.4">GND</text>
<text x="37.8" y="103.1" transform="rotate(-90 37.8 103.1)">SHIELD</text>
<text x="45.4" y="103.1" transform="rotate(-90 45.4 103.1)">GND</text>
<text x="48.4" y="102.6">SBU2</text>
<text x="259.8" y="109">J3</text>
<text x="259.8" y="111.4">I2C</text>
<text x="34.8" y="114.3">GND</text>
<text x="42.4" y="114.3">GND</text>
<text x="121" y="118.6">ESP32-WROVER-E-N4R8</text>
<text x="132" y="116.2">U3</text>
<text x="249.4" y="119.4">GND</text>
<text x="105.6" y="124.4" transform="rotate(-90 105.6 124.4)">R11</text>
<text x="109.7" y="123.7" transform="rotate(-90 109.7 123.7)">10k</text>
<text x="107.5" y="129.2">C4</text>
<text x="101.3" y="136.6">GND</text>
<text x="107.2" y="134.3">100nF</text>
<text x="259.8" y="143.3">J4</text>
<text x="36" y="149.8" transform="rotate(-90 36 149.8)">2k</text>
<text x="32" y="150.4" transform="rotate(-90 32 150.4)">R1</text>
<text x="44.7" y="150.4" transform="rotate(-90 44.7 150.4)">R2</text>
<text x="48.7" y="151.1" transform="rotate(-90 48.7 151.1)">220R</text>
<text x="56.1" y="150.4" transform="rotate(-90 56.1 150.4)">R3</text>
<text x="60.2" y="151.1" transform="rotate(-90 60.2 151.1)">220R</text>
<text x="102.3" y="150.1">10k</text>
<text x="103.3" y="154.1">R6</text>
<text x="264.1" y="154.4" transform="rotate(-90 264.1 154.4)">TFT-LCD-DISPLAY-EC11</text>
<text x="27.7" y="157.9">D1</text>
<text x="36.8" y="161.3">3v3</text>
<text x="47" y="157.2">SW1</text>
<text x="47" y="159.7">BOOT</text>
<text x="58.4" y="159.7">EN</text>
<text x="58.4" y="157.2">SW2</text>
<text x="31" y="167.7">GND</text>
<text x="43.7" y="167.7">GND</text>
<text x="55.1" y="167.7">GND</text>
<text x="149.1" y="182.9">GND</text>
</g>
<g font-size="1.3" fill="#840084">
<text x="23.1" y="162.8">1=K</text>
<text x="28.3" y="162.8">2=A</text>
</g>
<g font-size="1" fill="#008484">
<text x="142" y="122.7">3V3</text>
<text x="121.7" y="127.8">EN</text>
<text x="121.7" y="132.9">SENSOR_VP</text>
<text x="121.7" y="135.4">SENSOR_VN</text>
<text x="121.7" y="140.5">IO34</text>
<text x="121.7" y="143">IO35</text>
<text x="140.8" y="140.5">RXD0</text>
<text x="141.1" y="143">TXD0</text>
<text x="121.7" y="148.1">IO0</text>
<text x="141.3" y="148.1">IO19</text>
<text x="121.7" y="150.6">IO2</text>
<text x="121.7" y="153.2">IO4</text>
<text x="121.7" y="155.7">IO5</text>
<text x="141.3" y="150.6">IO21</text>
<text x="141.3" y="153.2">IO22</text>
<text x="141.3" y="155.7">IO23</text>
<text x="121.7" y="158.3">IO12</text>
<text x="121.7" y="160.8">IO13</text>
<text x="141.3" y="158.3">IO25</text>
<text x="141.3" y="160.8">IO26</text>
<text x="121.7" y="163.3">IO14</text>
<text x="121.7" y="165.9">IO15</text>
<text x="141.3" y="165.9">IO32</text>
<text x="141.3" y="163.3">IO27</text>
<text x="121.7" y="173.5">NC</text>
<text x="121.7" y="168.4">IO18</text>
<text x="141.3" y="168.4">IO33</text>
<text x="141.7" y="178.6">GND</text>
<text x="141.9" y="176">EXP</text>
</g>
<g font-size="1" fill="#840000">
<text x="148" y="121.8">2</text>
<text x="117.5" y="126.9">3</text>
<text x="117.5" y="132">4</text>
<text x="117.5" y="134.5">5</text>
<text x="117.5" y="139.6">6</text>
<text x="117.5" y="142.2">7</text>
<text x="147.5" y="139.6">34</text>
<text x="147.5" y="142.2">35</text>
<text x="117" y="149.8">24</text>
<text x="117" y="147.2">25</text>
<text x="147.5" y="147.2">31</text>
<text x="147.5" y="149.8">33</text>
<text x="117" y="152.3">26</text>
<text x="117" y="154.9">29</text>
<text x="147.5" y="152.3">36</text>
<text x="147.5" y="154.9">37</text>
<text x="117" y="157.4">14</text>
<text x="117" y="159.9">16</text>
<text x="147.5" y="157.4">10</text>
<text x="147.5" y="159.9">11</text>
<text x="117" y="162.5">13</text>
<text x="117" y="165">23</text>
<text x="117" y="167.6">30</text>
<text x="147.5" y="162.5">12</text>
<text x="148" y="165">8</text>
<text x="148" y="167.6">9</text>
<text x="117" y="172.6">17</text>
<text x="146.6" y="175.2">39_1</text>
<text x="148" y="177.7">1</text>
</g>
</svg>
